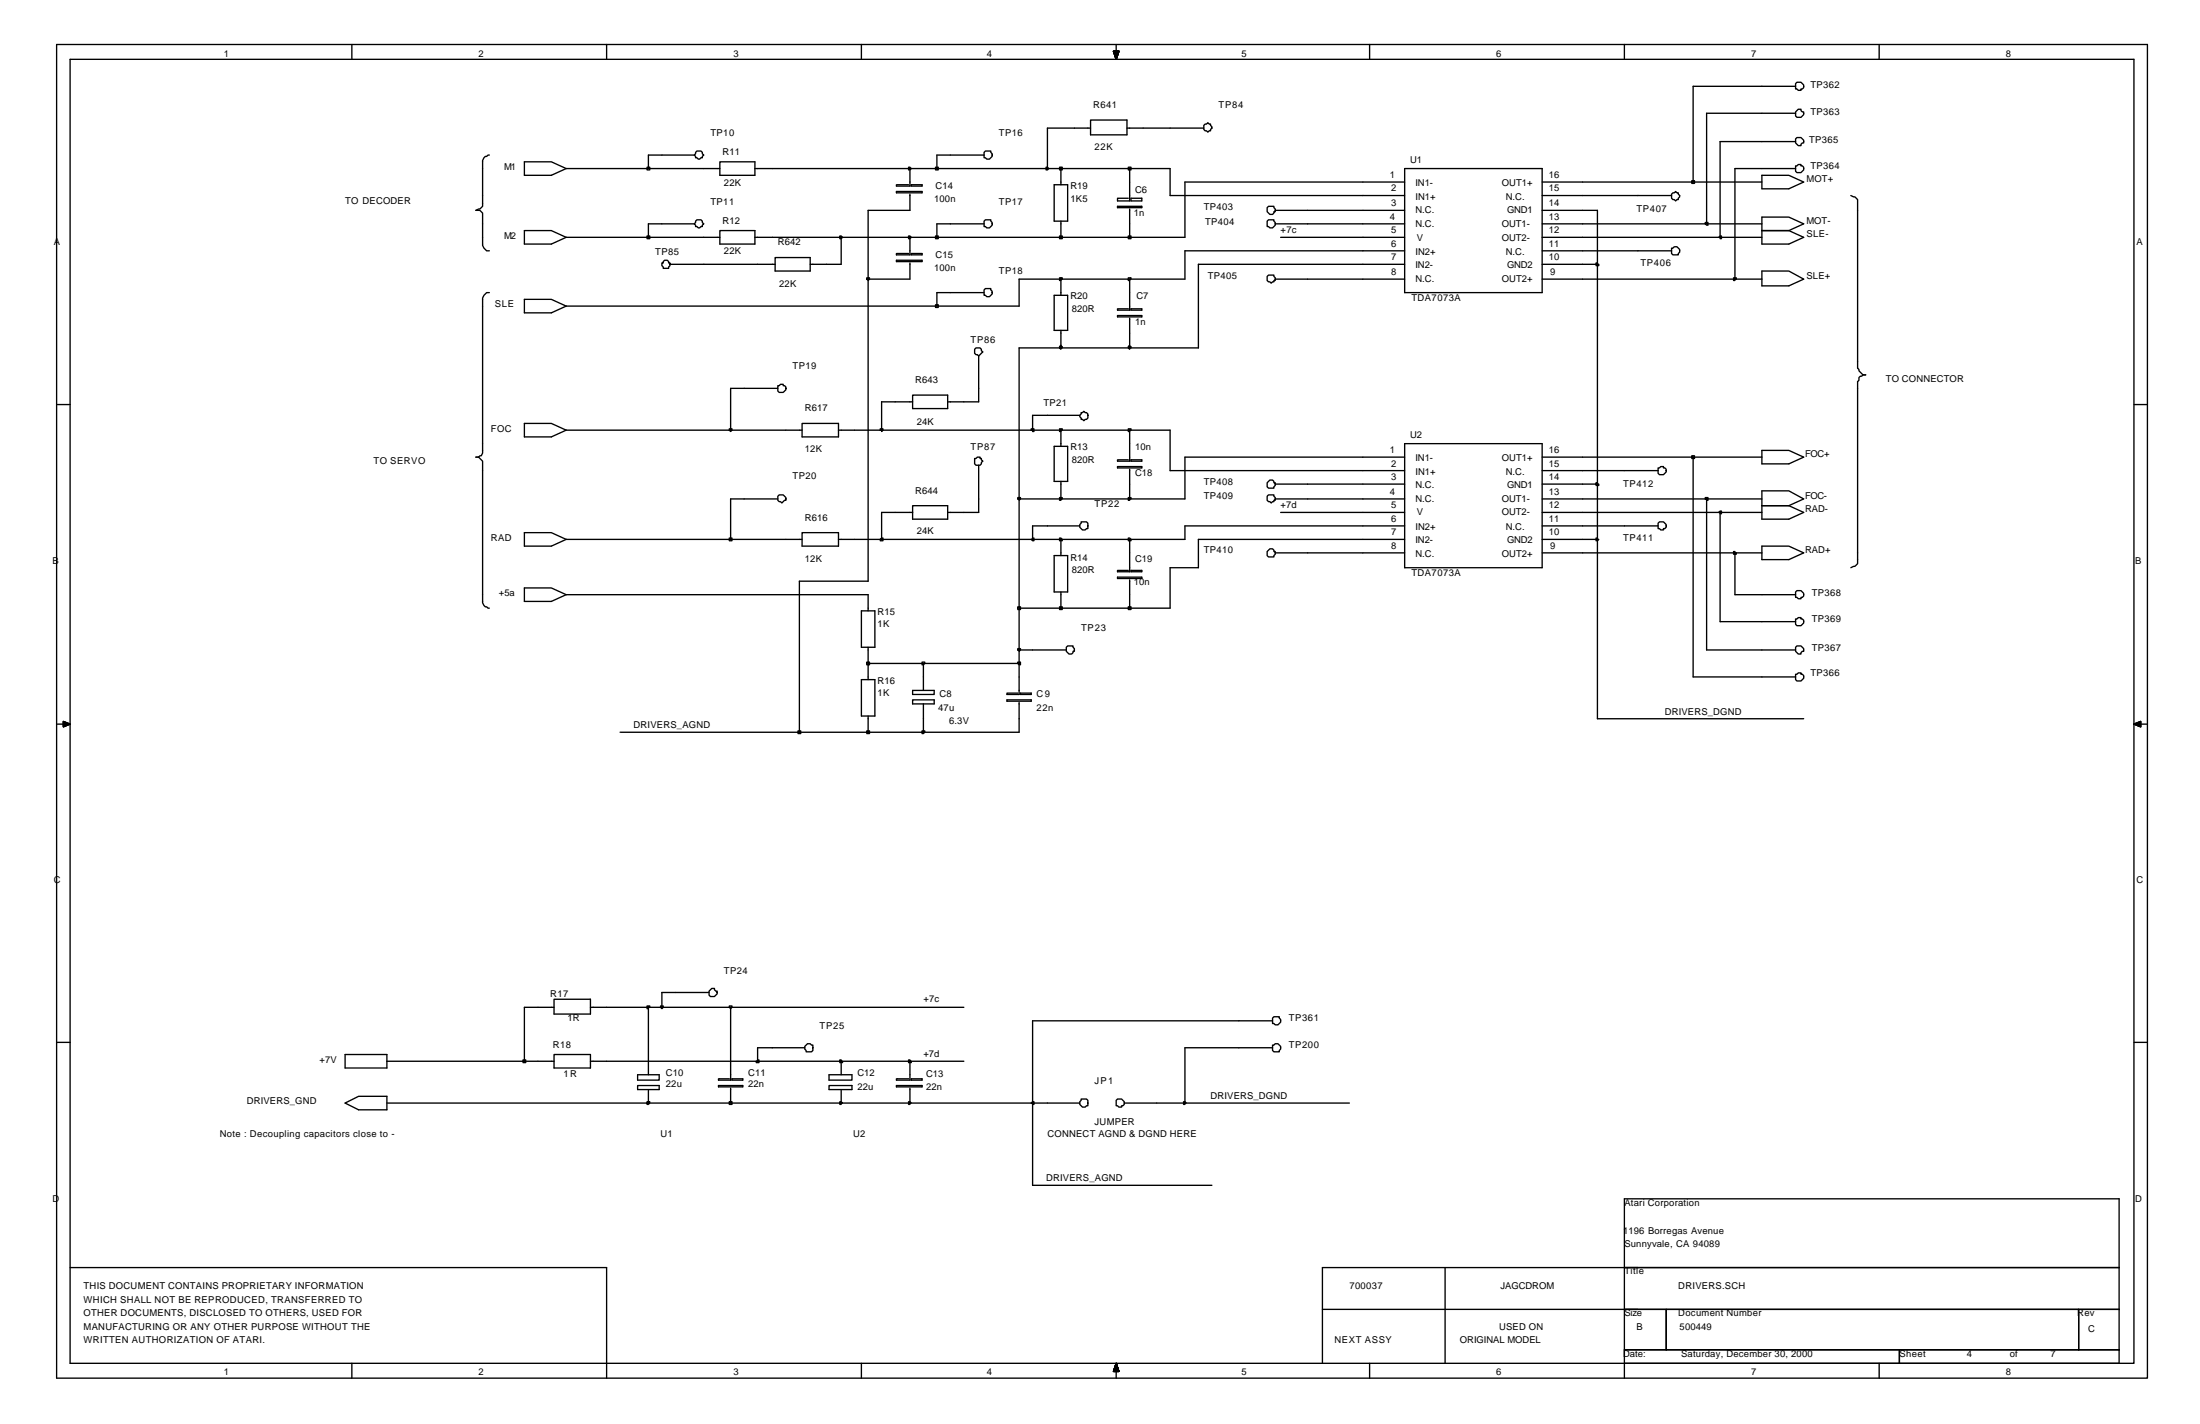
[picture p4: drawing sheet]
<svg xmlns="http://www.w3.org/2000/svg" width="432mm" height="279mm" viewBox="0 0 432 279" stroke-linecap="round" stroke-linejoin="round" font-family="sans-serif">
<g fill="none" stroke="#000" stroke-width=".26">
<path d="M11.1 8.7h410.4v261.7h-410.4zM13.8 11.6h405v255.9h-405zM69.1 8.7v2.9M119.1 8.7v2.9M169.1 8.7v2.9M219.1 8.7v2.9M268.8 8.7v2.9M318.8 8.7v2.9M352.4 16.4a.91 .91 0 0 1 1.1-.2 .91 .91 0 0 1 .5 1l-.3 .3h-.2v.2h-.5l-.3-.2h-.3zM352.4 16.9h-20.1v18.8M368.8 8.7v2.9M96 30.4l-.8 .3-.5 .8v8.5a.79 .79 0 0 1-.8 1l-.5 .3a1.06 1.06 0 0 1 1.3 1.3v5.3a1.38 1.38 0 0 0 1.1 1.3h.2"/>
<path d="M102.9 31.8h5.3l2.9 1.3-2.9 1.3h-5.3zM111.1 33.1h30.2M127 32.8h.5v.5h-.5zM136.3 30.4h-9v2.7M136.5 29.9l.3-.3h.8l.5 .8-.3 .3v.3h-.2l-.3 .2-.8-.2v-.3l-.2-.3 .2-.2zM141.3 31.8h6.9v2.6h-6.9zM148.2 33.1h60M175.9 37.6h5.1v.2h-5.1zM178.3 32.8h.3l.3 .3-.3 .2h-.3zM178.6 33.1v3.4h-2.7v-.3h2.4M178.6 38.1v3.2h-8.2v72.7h-13.5v29.7M178.9 36.2h2.1v.3h-2.1z"/>
<path d="M183.6 32.8h.5v.5h-.5zM193.1 29.9l.3-.3h1.1v.3a.75 .75 0 0 1 0 1.1 .75 .75 0 0 1-1.1 0h-.3zM193.1 30.4h-9.2v2.7M205.3 32.8h.3l.2 .3-.2 .2h-.3zM206.9 36.2h2.6v7.2h-2.6zM208 32.8h.5v.5h-.5zM208.2 33.1h21.5v5.3h46M208.2 33.1v3.1M214 23.5h7.2v3h-7.2zM214 25.1h-8.4v8M221.2 25.1h15.1M221.5 32.8h.5v.5h-.5z"/>
<path d="M221.7 33.1v6.3h-2.4v-.5h2.2M222 38.9h2.1v.5h-2.1zM236.3 24.6l.8-.5 .2 .2h.3v.3l.3 .3-.3 .8h-.3l-.2 .2-.3-.2h-.3l-.2-.3zM275.7 35.7h-43.1v10.9h-24.4M275.7 33.1h27v24.3h-27zM302.7 35.7h43.1M302.7 38.4h25.4M328.1 38.1l.8-.5 .2 .2h.3v.3l.3 .3-.3 .8h-.3l-.2 .2-.3-.2h-.3l-.2-.3zM332.1 35.5h.5v.5h-.5zM345.8 34.4h5.3l2.9 1.3-2.9 1.3h-5.3zM352.4 22a.84 .84 0 0 1 1.1-.6v.3l.2 .3h.3a.91 .91 0 0 1-.5 1 .91 .91 0 0 1-1.1-.2zM352.4 32.5h.3l.3-.2h.5v.2h.2a.74 .74 0 0 1 .3 .9 .74 .74 0 0 1-.8 .5h-.5l-.3-.3z"/>
<path d="M352.4 27.3a.91 .91 0 0 1 1.1-.3 .91 .91 0 0 1 .5 1h-.3l-.2 .3v.3a1 1 0 0 1-1.1-1.3zM352.4 33.1h-11.9v21.7M352.4 22.2h-17.4v21.7M352.4 27.8h-14.8v18.8M363.3 38.4l.5 .2a1.02 1.02 0 0 1 .8 1.4v32.2l.3 .3v.3l.8 .8h.5h-.5l-.3 .2h-.3l-.2 .3v.5l-.3 .3v34.9a.93 .93 0 0 1-.8 1.3l-.5 .3M96 57.4a.84 .84 0 0 0-1 .5l-.3 .6v30.4l-.2 .5h-.3l-.3 .3h-.5h.5l.3 .3a.84 .84 0 0 1 .5 1v27.3l.5 .8 .8 .2M102.9 58.7h5.3l2.9 1.4-2.9 1.3h-5.3zM102.9 45.2h5.3l2.9 1.4-2.9 1.3h-5.3zM111.1 46.6h30.2M127 46.3h.5v.5h-.5zM131.5 51.9v-.3h-.3v-.3a.66 .66 0 0 0-1 0v.3h-.3v.5l.3 .3v.3h1l.3-.8h20.6M136.3 43.9h-9v2.7"/>
<path d="M136.5 43.4l.3-.3h.8l.5 .8-.3 .3v.2h-.2l-.3 .3-.8-.3v-.2l-.2-.3 .2-.2zM141.3 45.2h6.9v2.7h-6.9zM148.2 46.6h60M152.1 50.5h6.9v2.7h-6.9zM164.8 46.3h.3l.3 .3-.3 .2h-.3zM165.1 46.6v5.3h-6.1M170.1 54.5h.6v.3l-.3 .2-.3-.2zM175.9 51.1h5.1v.2h-5.1zM178.3 46.3h.3l.3 .3-.3 .2h-.3zM178.6 46.6v3.4h-2.7v-.3h2.4M178.6 51.6v3.2h-8.2M178.9 49.7h2.1v.3h-2.1z"/>
<path d="M183.6 59.8h.5v.5h-.5zM183.6 46.3h.5v.5h-.5zM193.1 43.4l.3-.3h1.1v.3a.75 .75 0 0 1 0 1 .75 .75 0 0 1-1.1 0h-.3zM193.1 56.9l.3-.3h1.1v.3a.75 .75 0 0 1 0 1 .75 .75 0 0 1-1.1 0h-.3zM193.1 43.9h-9.2v2.7M193.1 57.4h-9.2v2.7M206.9 57.9h2.6v6.9h-2.6zM208 54.5h.5v.3h-.3v.2h-.2zM208 46.3h.5v.5h-.5zM208.2 54.8h-8.2v5.3h-88.9M208.2 43.4v3.2M208.2 54.8v3.1"/>
<path d="M219.3 40.5h4.8v.2h-4.8zM221.5 46.3h.5v.5h-.5zM221.5 54.5h.5v.3h-.3v.2h-.2zM221.7 54.8v6.1h-2.4v-.3h2.2M221.7 41v5.6M250.3 43.9l-.3-.8h-1l-.3 .3v1h.3a.74 .74 0 0 0 .8 .3 .74 .74 0 0 0 .5-.8h25.4M250.3 41.3l-.3-.8h-.2a.77 .77 0 0 0-1.1 .2 .77 .77 0 0 0 .3 1.1 .66 .66 0 0 0 1 0v-.3h.3v-.2h25.4M250.3 54.8l-.3-.8h-.2a.77 .77 0 0 0-1.1 .2 .77 .77 0 0 0 .3 1.1h.2l.3 .3 .3-.3h.2v-.3h.3v-.2h25.4M251.4 46.6h24.3M275.7 49.2h-43.1v5.6h-24.4M275.7 51.9h-40.5v16.4h-27M302.7 46.6h43.1"/>
<path d="M302.7 43.9h43.1M302.7 51.9h10.8M302.7 41.3h10.8v99.7h40.5M302.7 49.2h25.4M302.7 54.8h43.1M313.3 51.6h.2v.3h.3v.2h-.5zM328.1 48.7h.2a.75 .75 0 0 1 1.1 0 .75 .75 0 0 1 0 1v.3h-1.1l-.2-.3zM334.7 43.7h.5v.5h-.2l-.3-.3zM337.6 46.3h.3v.5h-.3v-.2h-.3h.3zM340.3 54.5h.5v.3h-.3v.2h-.2zM345.8 42.6h5.3l2.9 1.3-2.9 1.3h-5.3h5.3l2.9 1.4-2.9 1.3h-5.3zM345.8 53.2h5.3l2.9 1.6-2.9 1.3h-5.3z"/>
<path d="M11.1 79.4h2.7M152.7 75.7h.2l.3-.3h.5v.3h.3a.74 .74 0 0 1 .2 .8 .74 .74 0 0 1-.7 .5h-.6l-.2-.3zM152.7 76.2h-9.3v8.2M179.1 77.5h6.9v2.7h-6.9zM179.1 78.8h-6.1v5.6M191.3 68.5l.3-.2h.8l.5 .8-.8 .7-.8-.5zM192.1 69.8v9h-6.1M208 68l.2-.3v.3h.3v.3h-.3v.2l-.2-.2zM208.2 68.3h-8.2v68h-2.4v-.3h2.2M208.2 64.8v3.5M219.3 61.9h4.8v.3h-4.8zM221.5 68l.2-.3v.3h.3v.3h-.3v.2l-.2-.2z"/>
<path d="M221.7 62.4v5.9M222 60.6h2.1v.3h-2.1zM418.8 79.4h2.7M102.9 83.1h5.3l2.9 1.3-2.9 1.3h-5.3zM111.1 84.4h46.3M143.1 84.1h.6v.3l-.3 .3-.3-.3zM152.7 97.9h-9.3v7.9M152.9 97.1h.3a.94 .94 0 0 1 1.1 1.1h-.3l-.5 .5-.3-.3h-.3l-.2-.2v-.8zM157.4 83.1h7.2v2.6h-7.2zM164.6 84.4h43.6M172.8 84.1h.5v.3l-.3 .3v-.3h-.2zM179.1 99.2h6.9v2.7h-6.9z"/>
<path d="M191.3 90h.3l.2-.3h.6v.3h.2v.2l.3 .3-.3 .3a.67 .67 0 0 1-.8 .5 .67 .67 0 0 1-.5-.8zM192.1 91.3v9.2h-6.1M199.8 97.6h.5v.3l-.3 .3v-.3h-.2zM200 97.9h8.2M202.4 84.1h.5v.6h-.2v-.3h-.3zM206.9 87.6h2.6v6.9h-2.6zM208 97.6h.5v.3h-.3v.3h-.2zM208 84.1h.5v.3h-.3v.3h-.2zM208.2 84.4h21.5v7.9h46M208.2 84.4v3.2M208.2 94.5v3.4M211.9 81.5h-9.2v2.9"/>
<path d="M212.2 81h.3l.2-.3 .3 .3h.3l.2 .2v.8l-.8 .5-.2-.2h-.3v-.3l-.3-.2zM219.3 91.5h4.8v.3h-4.8zM221.5 84.1h.5v.3h-.3v.3h-.2zM221.5 97.6h.5v.3h-.3v.3h-.2zM221.7 84.4v6.1h-2.4v-.3h2.2M221.7 92.1v5.8M222 90.2h2.1v.3h-2.1zM250.3 95v-.3h-.3v-.2a.74 .74 0 0 0-.8-.3 .74 .74 0 0 0-.5 .8v.5l.3 .3h1l.3-.8h25.4M250.3 97.9l-.3-.8h-.2a.77 .77 0 0 0-1.1 .3 .77 .77 0 0 0 .3 1h.2l.3 .3 .3-.3h.2v-.2h.3v-.3h25.4M275.7 89.7h-43.1v8.2h-24.4M275.7 87h27v24.4h-27zM302.7 97.9h43.1"/>
<path d="M302.7 89.7h43.1M302.7 92.3h22.7M302.7 95h10.8M313.3 94.7h.2v.3h.3v.2h-.5zM325.4 91.8h.3l.3-.3h.5v.3h.3a.74 .74 0 0 1 .2 .9 .74 .74 0 0 1-.8 .4h-.5l-.3-.2zM332.1 89.4h.5v.6h-.5zM332.3 89.7v43.1h20.1M334.7 97.6h.5v.6h-.2v-.3h-.3zM335 97.9v29.6h17.4M345.8 88.4h5.3l2.9 1.3-2.9 1.3h-5.3zM345.8 96.3h5.3l2.9 1.6-2.9 1.3h-5.3h5.3l2.9 1.3-2.9 1.4h-5.3zM102.9 104.5h5.3l2.9 1.3-2.9 1.4h-5.3z"/>
<path d="M102.9 115.4h5.3l2.9 1.3-2.9 1.3h-5.3zM111.1 105.8h46.3M111.1 116.7h59.3v3.2M143.1 105.6h.6v.5h-.6zM157.4 104.5h7.2v2.7h-7.2zM164.6 105.8h43.6M169.1 119.9h2.6v7.1h-2.6zM172.8 105.8l.2-.2h.3v.5h-.5zM179.1 100.5h-6.1v5.3M199.8 119.1h.5v.5h-.5zM200 119.3h8.2M202.4 105.8h.3v-.2h.2v.5h-.2z"/>
<path d="M206.9 109h2.6v7.2h-2.6zM208 119.1h.5v.5h-.5zM208 105.6h.2l.3 .2v.3h-.5zM208.2 105.8v3.2M208.2 116.2v3.1M211.9 103.2h-9.2v2.6M212.2 102.4h1.1l.2 .3v1h-.2a.75 .75 0 0 1-1.1 0 .75 .75 0 0 1 0-1zM219.3 113.2h4.8v.3h-4.8zM221.5 105.6h.2l.3 .2v.3h-.5zM221.5 119.1h.5v.5h-.5zM221.7 105.8v6.4h-2.4v-.3h2.2M221.7 113.8v5.5"/>
<path d="M222 111.9h2.1v.3h-2.1zM250.3 108.5v-.3h-.3v-.3a.74 .74 0 0 0-.8-.2 .74 .74 0 0 0-.5 .8v.5l.3 .3h1l.3-.8h25.4M251.4 100.5h24.3M275.7 103.2h-43.1v2.6h-24.4M275.7 105.8h-40.5v5.6h-5.5v7.9h-21.5M302.7 105.8h10.8M302.7 103.2h22.7M302.7 100.5h43.1M302.7 108.5h43.1M313.3 105.6h.2v.2h.3l-.3 .3h-.2zM325.4 102.7a.91 .91 0 0 1 1.1-.3 .91 .91 0 0 1 .5 1.1l-.2 .2h-.3v.3h-.5l-.3-.3h-.3zM337.6 100.3h.3v.5h-.3v-.3h-.3z"/>
<path d="M337.6 100.5v21.5h14.8M340.3 108.2h.2v.3h.3v.2h-.5zM340.5 108.5v8.2h11.9M345.8 107.2h5.3l2.9 1.3-2.9 1.3h-5.3zM352.4 116.2a.91 .91 0 0 1 1.1-.3 .91 .91 0 0 1 .5 1l-.3 .3h-.2v.3h-.5l-.3-.3h-.3zM169.1 133.3h2.6v7.2h-2.6zM170.1 129.9h.6v.5h-.6zM170.4 127v6.3M170.4 130.2h29.6M179.1 137.3h4.3v.8h-4.3zM179.1 135.5h4.3v.8h-4.3zM181 129.9h.5v.3l-.3 .2h-.2z"/>
<path d="M181.2 130.2v5.3M181.2 138.1v5.6M197.6 137.3h4.8v.3h-4.8zM199.8 127.3h.5v.2l-.3 .3v-.3h-.2zM199.8 129.9h.5v.5h-.3l-.2-.2zM200 137.8v5.9h-78.3M200 127.5h9.3M200.3 136h2.1v.3h-2.1zM209.3 127l.2-.3h1.1v.3l.3 .3v.5h-.3v.3a.74 .74 0 0 1-.9 .2 .74 .74 0 0 1-.4-.8zM352.4 127a.91 .91 0 0 1 1.1-.2 .91 .91 0 0 1 .5 1h-.3l-.2 .3v.2a1 1 0 0 1-1.1-1.3zM352.4 132.3h.3l.3-.3h.5v.3h.2a.74 .74 0 0 1 .3 .9 .74 .74 0 0 1-.8 .4h-.5l-.3-.3zM352.4 121.4h.3l.3-.2h.5v.2h.2a.74 .74 0 0 1 .3 .9 .74 .74 0 0 1-.8 .5h-.5l-.3-.3z"/>
<path d="M11.1 142.1h2.7M156.6 143.4h.6v.5h-.6zM170.1 143.4h.6v.5h-.6zM170.4 140.5v3.2M181 143.4h.5v.3l-.3 .2h-.2zM418.8 142.1h2.7M108.7 196.1h7.2v2.9h-7.2zM108.7 197.6h-5.8v10.6M115.9 197.6h73.3M127 197.4h.5v.2h-.2v.3h-.3zM127.3 197.6v13.3M129.6 197.4h.6v.2l-.3 .3-.3-.3z"/>
<path d="M139.2 194.7h-9.3v2.9M139.4 194.2l.3-.3h.5v.3l.3 .3h.3a.91 .91 0 0 1-.5 1 .91 .91 0 0 1-1.1-.2v-.8zM143.1 197.4h.6v.2l-.3 .3-.3-.3zM143.4 197.6v14.3h-2.4v-.2h2.1M249.8 199.8l.2-.3h1.1v.3a.75 .75 0 0 1 0 1 .75 .75 0 0 1-1.1 0h-.2zM11.1 204.5h2.7M67.7 216.4l2.7-1.3h5.5v2.7h-5.5zM67.7 206.9h8.2v2.6h-8.2zM75.9 208.2h32.8M102.7 208h.5v.5h-.5zM108.7 206.9h7.2v2.6h-7.2zM115.9 208.2h73.3"/>
<path d="M125.1 213h4.3v.8h-4.3zM125.1 210.9h4.3v1h-4.3zM127 216.2h.5v.2l-.2 .3h-.3zM127.3 213.8v2.6M141 213h4.8v.3h-4.8zM143.1 216.2h.6v.5h-.6zM143.4 213.5v2.9M143.7 211.7h2.1v.2h-2.1zM148.7 208h.3v.5h-.6v-.3h.3zM158 205.6h-9.3v2.6M158.5 204.8h.5l.3 .3h.2v1l-.2 .3h-1.1v-.3a.78 .78 0 0 1 .3-1.3zM162.7 213h4.5v.8h-4.5z"/>
<path d="M162.7 210.9h4.5v1h-4.5zM164.8 208h.3v.2h.3v.3h-.6zM164.8 216.2h.3l.3 .2h-.3v.3h-.3zM165.1 208.2v2.7M165.1 213.8v2.6M175.9 213h5.1v.3h-5.1zM178.3 208h.3v.2h.3v.3h-.6zM178.3 216.2h.3l.3 .2h-.3v.3h-.3zM178.6 208.2v3.7h-2.7v-.2h2.4M178.6 213.5v2.9M178.9 211.7h2.1v.2h-2.1zM202.4 216.4l.3-.2h.2v.5h-.2v-.3z"/>
<path d="M211.9 216.4h-9.2v16.2h35.2M212.2 215.6h1.1l.2 .3v1.1h-.2a.75 .75 0 0 1-1.1 0 .75 .75 0 0 1 0-1.1zM220.7 216.4a.89 .89 0 0 0-.6-.8 .89 .89 0 0 0-1 .3v1.1h.2l.3 .2h.5v-.2h.3l.3-.3v-.3h44.1M232.3 216.2h.3l.2 .2h-.2v.3h-.3zM249.8 205.1h.2a.75 .75 0 0 1 1.1 0 .75 .75 0 0 1 0 1v.3h-1.1l-.2-.3zM249.8 200.3h-47.1v16.1h-126.8M249.8 205.6h-17.2v10.8M418.8 204.5h2.7M13.8 248.7h105.3v21.7M259.6 256.9h156.3M283.6 248.7v18.8M327 256.9v7.9"/>
<path d="M408 256.9v7.9M415.9 248.7h-156.3v18.8M69.1 267.5v2.9M169.1 267.5v2.9M219.1 267.5v2.9M268.8 267.5v2.9M318.8 267.5h97.1v-32.3h-97.1v35.2M318.8 264.8h97.1M368.8 267.5v2.9M372.8 264.8v2.7"/>
</g>
<g fill="#000" stroke="#000" stroke-width=".26">
<path d="M218.5 10.1h1.1l-.5 1.5z" fill-rule="evenodd"/>
<path d="M218.5 10.1h1.1l-.5 1.5z" fill-rule="evenodd"/>
<path d="M218.5 10.1h1.1l-.5 1.5z" fill-rule="evenodd"/>
<path d="M218.5 10.1h1.1l-.5 1.5z" fill-rule="evenodd"/>
<path d="M218.5 10.1h1.1l-.5 1.5z" fill-rule="evenodd"/>
<path d="M218.5 10.1h1.1l-.5 1.5z" fill-rule="evenodd"/>
<path d="M218.5 10.1h1.1l-.5 1.5z" fill-rule="evenodd"/>
<path d="M12.4 141.6l1.4 .5-1.4 .5z" fill-rule="evenodd"/>
<path d="M12.4 141.6l1.4 .5-1.4 .5z" fill-rule="evenodd"/>
<path d="M12.4 141.6l1.4 .5-1.4 .5z" fill-rule="evenodd"/>
<path d="M418.8 142.1l1.4-.5v1z" fill-rule="evenodd"/>
<path d="M418.8 142.1l1.4-.5v1z" fill-rule="evenodd"/>
<path d="M418.8 142.1l1.4-.5v1z" fill-rule="evenodd"/>
<path d="M219.1 267.5l.5 1.6h-1.1z" fill-rule="evenodd"/>
<path d="M219.1 267.5l.5 1.6h-1.1z" fill-rule="evenodd"/>
<path d="M219.1 267.5l.5 1.6h-1.1z" fill-rule="evenodd"/>
<path d="M219.1 267.5l.5 1.6h-1.1z" fill-rule="evenodd"/>
<path d="M219.1 267.5l.5 1.6h-1.1z" fill-rule="evenodd"/>
<path d="M219.1 267.5l.5 1.6h-1.1z" fill-rule="evenodd"/>
<path d="M219.1 267.5l.5 1.6h-1.1z" fill-rule="evenodd"/>
</g>
<g font-size="1.9">
<text x="43.9" y="11.1">1</text>
<text x="93.9" y="11.1">2</text>
<text x="143.9" y="11.1">3</text>
<text x="193.7" y="11.1">4</text>
<text x="243.7" y="11.1">5</text>
<text x="293.7" y="11.1">6</text>
<text x="343.7" y="11.1">7</text>
<text x="393.7" y="11.1">8</text>
<text x="355.3" y="17.2">TP362</text>
<text x="214.6" y="21.2">R641</text>
<text x="239.2" y="21.2">TP84</text>
<text x="355.3" y="22.5">TP363</text>
<text x="139.4" y="26.7">TP10</text>
<text x="196.1" y="26.7">TP16</text>
<text x="214.8" y="29.4">22K</text>
<text x="355.1" y="28">TP365</text>
<text x="99" y="33.3">M1</text>
<text x="141.8" y="30.4">R11</text>
<text x="272.8" y="34.9">1</text>
<text x="276.8" y="32">U1</text>
<text x="304" y="34.9">16</text>
<text x="354.5" y="35.7">MOT+</text>
<text x="355.3" y="33.1">TP364</text>
<text x="67.7" y="40">TO DECODER</text>
<text x="139.4" y="40.2">TP11</text>
<text x="142.1" y="36.5">22K</text>
<text x="183.4" y="39.7">100n</text>
<text x="183.6" y="37">C14</text>
<text x="196.1" y="40.2">TP17</text>
<text x="210.1" y="37">R19</text>
<text x="210.1" y="39.7">1K5</text>
<text x="222.8" y="37.8">C6</text>
<text x="236.3" y="41.3">TP403</text>
<text x="273" y="37.6">2</text>
<text x="273" y="40.5">3</text>
<text x="277.8" y="36.5">IN1-</text>
<text x="277.8" y="39.2">IN1+</text>
<text x="277.8" y="41.8">N.C.</text>
<text x="294.7" y="36.5">OUT1+</text>
<text x="295.5" y="39.2">N.C.</text>
<text x="295.8" y="41.8">GND1</text>
<text x="304" y="37.6">15</text>
<text x="304" y="40.5">14</text>
<text x="321.2" y="41.5">TP407</text>
<text x="99" y="46.8">M2</text>
<text x="141.8" y="43.9">R12</text>
<text x="222.5" y="42.3">1n</text>
<text x="236.5" y="44.2">TP404</text>
<text x="251.4" y="45.8">+7c</text>
<text x="272.8" y="43.1">4</text>
<text x="273" y="45.8">5</text>
<text x="277.8" y="44.4">N.C.</text>
<text x="278.1" y="47.4">V</text>
<text x="294.7" y="44.4">OUT1-</text>
<text x="294.7" y="47.4">OUT2-</text>
<text x="304" y="43.1">13</text>
<text x="304" y="45.8">12</text>
<text x="354.5" y="43.9">MOT-</text>
<text x="354.5" y="46.6">SLE-</text>
<text x="10.6" y="48.2">A</text>
<text x="128.6" y="50">TP85</text>
<text x="142.1" y="49.7">22K</text>
<text x="152.7" y="48.2">R642</text>
<text x="183.4" y="53.2">100n</text>
<text x="183.6" y="50.5">C15</text>
<text x="196.1" y="53.7">TP18</text>
<text x="273" y="48.4">6</text>
<text x="273" y="51.1">7</text>
<text x="273" y="54">8</text>
<text x="277.8" y="50">IN2+</text>
<text x="277.8" y="52.7">IN2-</text>
<text x="295.5" y="50">N.C.</text>
<text x="295.8" y="52.7">GND2</text>
<text x="304" y="48.4">11</text>
<text x="304" y="51.1">10</text>
<text x="304.3" y="54">9</text>
<text x="322" y="52.1">TP406</text>
<text x="419.4" y="48.2">A</text>
<text x="152.9" y="56.4">22K</text>
<text x="210.1" y="58.7">R20</text>
<text x="223" y="58.7">C7</text>
<text x="237.1" y="54.8">TP405</text>
<text x="277" y="59">TDA7073A</text>
<text x="277.8" y="55.3">N.C.</text>
<text x="294.7" y="55.3">OUT2+</text>
<text x="354.5" y="54.8">SLE+</text>
<text x="97.1" y="60.3">SLE</text>
<text x="210.3" y="61.1">820R</text>
<text x="222.8" y="63.8">1n</text>
<text x="190.5" y="67.2">TP86</text>
<text x="155.6" y="72.5">TP19</text>
<text x="179.7" y="75.1">R643</text>
<text x="370.2" y="74.9">TO CONNECTOR</text>
<text x="158" y="80.7">R617</text>
<text x="179.9" y="83.3">24K</text>
<text x="204.8" y="79.6">TP21</text>
<text x="96.3" y="84.7">FOC</text>
<text x="158" y="88.6">12K</text>
<text x="190.5" y="88.4">TP87</text>
<text x="210.1" y="88.4">R13</text>
<text x="222.8" y="88.4">10n</text>
<text x="272.8" y="88.9">1</text>
<text x="276.8" y="86">U2</text>
<text x="304" y="88.9">16</text>
<text x="354.3" y="89.7">FOC+</text>
<text x="73.3" y="91">TO SERVO</text>
<text x="155.6" y="93.9">TP20</text>
<text x="210.3" y="90.8">820R</text>
<text x="222.8" y="93.4">C18</text>
<text x="236.3" y="95.2">TP408</text>
<text x="273" y="91.5">2</text>
<text x="273" y="94.2">3</text>
<text x="277.8" y="90.5">IN1-</text>
<text x="277.8" y="93.1">IN1+</text>
<text x="277.8" y="95.8">N.C.</text>
<text x="294.7" y="90.5">OUT1+</text>
<text x="295.5" y="93.1">N.C.</text>
<text x="295.8" y="95.8">GND1</text>
<text x="304" y="91.5">15</text>
<text x="304" y="94.2">14</text>
<text x="318.6" y="95.5">TP412</text>
<text x="179.7" y="96.8">R644</text>
<text x="214.8" y="99.5">TP22</text>
<text x="236.3" y="97.9">TP409</text>
<text x="251.4" y="99.7">+7d</text>
<text x="272.8" y="97.1">4</text>
<text x="273" y="99.7">5</text>
<text x="277.8" y="98.4">N.C.</text>
<text x="278.1" y="101.1">V</text>
<text x="294.7" y="98.4">OUT1-</text>
<text x="294.7" y="101.1">OUT2-</text>
<text x="304" y="97.1">13</text>
<text x="304" y="99.7">12</text>
<text x="354.3" y="97.9">FOC-</text>
<text x="354.3" y="100.5">RAD-</text>
<text x="96.3" y="106.1">RAD</text>
<text x="158" y="102.1">R616</text>
<text x="179.9" y="104.8">24K</text>
<text x="273" y="102.4">6</text>
<text x="273" y="105">7</text>
<text x="273" y="107.7">8</text>
<text x="277.8" y="104">IN2+</text>
<text x="277.8" y="106.6">IN2-</text>
<text x="295.5" y="104">N.C.</text>
<text x="295.8" y="106.6">GND2</text>
<text x="304" y="102.4">11</text>
<text x="304" y="105">10</text>
<text x="304.3" y="107.7">9</text>
<text x="318.6" y="106.1">TP411</text>
<text x="10.3" y="110.6">B</text>
<text x="158" y="110.3">12K</text>
<text x="210.1" y="110.1">R14</text>
<text x="210.3" y="112.4">820R</text>
<text x="222.8" y="110.3">C19</text>
<text x="236.3" y="108.5">TP410</text>
<text x="277" y="113">TDA7073A</text>
<text x="277.8" y="109.3">N.C.</text>
<text x="294.7" y="109.3">OUT2+</text>
<text x="354.3" y="108.5">RAD+</text>
<text x="419.1" y="110.6">B</text>
<text x="97.9" y="116.9">+5a</text>
<text x="222.5" y="114.8">10n</text>
<text x="355.6" y="116.9">TP368</text>
<text x="172.2" y="120.7">R15</text>
<text x="172.2" y="123">1K</text>
<text x="212.2" y="123.8">TP23</text>
<text x="355.6" y="122">TP369</text>
<text x="355.6" y="127.8">TP367</text>
<text x="172.2" y="134.1">R16</text>
<text x="172.2" y="136.5">1K</text>
<text x="184.4" y="136.8">C8</text>
<text x="203.5" y="136.8">C9</text>
<text x="355.3" y="132.6">TP366</text>
<text x="124.4" y="142.9">DRIVERS_AGND</text>
<text x="184.1" y="139.4">47u</text>
<text x="186.3" y="142.1">6.3V</text>
<text x="203.5" y="139.4">22n</text>
<text x="326.8" y="140.2">DRIVERS_DGND</text>
<text x="10.6" y="173.3">C</text>
<text x="419.4" y="173.3">C</text>
<text x="142.1" y="191">TP24</text>
<text x="107.9" y="195.5">R17</text>
<text x="181.2" y="196.6">+7c</text>
<text x="111.4" y="200.3">1R</text>
<text x="160.9" y="201.9">TP25</text>
<text x="252.9" y="200.3">TP361</text>
<text x="62.7" y="208.5">+7V</text>
<text x="108.5" y="205.6">R18</text>
<text x="181.2" y="207.4">+7d</text>
<text x="252.9" y="205.6">TP200</text>
<text x="110.6" y="211.4">1R</text>
<text x="130.7" y="211.1">C10</text>
<text x="130.7" y="213.3">22u</text>
<text x="146.8" y="211.1">C11</text>
<text x="146.8" y="213.3">22n</text>
<text x="168.3" y="211.1">C12</text>
<text x="168.3" y="213.8">22u</text>
<text x="181.8" y="211.4">C13</text>
<text x="181.8" y="213.8">22n</text>
<text x="214.8" y="212.7">JP1</text>
<text x="237.6" y="215.6">DRIVERS_DGND</text>
<text x="48.4" y="216.7">DRIVERS_GND</text>
<text x="214.8" y="220.7">JUMPER</text>
<text x="43.1" y="223">Note : Decoupling capacitors close to -</text>
<text x="129.6" y="223">U1</text>
<text x="167.5" y="223">U2</text>
<text x="205.6" y="223">CONNECT AGND &amp; DGND HERE</text>
<text x="205.3" y="231.8">DRIVERS_AGND</text>
<text x="10.3" y="235.7">D</text>
<text x="318.8" y="236.5">Atari Corporation</text>
<text x="419.1" y="235.7">D</text>
<text x="318.6" y="242.1">1196 Borregas Avenue</text>
<text x="318.8" y="244.7">Sunnyvale, CA 94089</text>
<text x="318.8" y="250">Title</text>
<text x="16.4" y="252.9">THIS DOCUMENT CONTAINS PROPRIETARY INFORMATION</text>
<text x="16.4" y="255.6">WHICH SHALL NOT BE REPRODUCED, TRANSFERRED TO</text>
<text x="264.8" y="252.9">700037</text>
<text x="294.5" y="252.9">JAGCDROM</text>
<text x="329.4" y="252.9">DRIVERS.SCH</text>
<text x="16.4" y="258.2">OTHER DOCUMENTS, DISCLOSED TO OTHERS, USED FOR</text>
<text x="16.4" y="260.9">MANUFACTURING OR ANY OTHER PURPOSE WITHOUT THE</text>
<text x="16.4" y="263.5">WRITTEN AUTHORIZATION OF ATARI.</text>
<text x="261.9" y="263.5">NEXT ASSY</text>
<text x="286.5" y="263.5">ORIGINAL MODEL</text>
<text x="294.2" y="260.9">USED ON</text>
<text x="318.8" y="258.2">Size</text>
<text x="321.2" y="260.9">B</text>
<text x="329.4" y="258.2">Document Number</text>
<text x="329.7" y="260.9">500449</text>
<text x="407.7" y="258.2">Rev</text>
<text x="409.8" y="261.4">C</text>
<text x="43.9" y="269.9">1</text>
<text x="93.9" y="269.9">2</text>
<text x="143.9" y="269.9">3</text>
<text x="193.7" y="269.9">4</text>
<text x="243.7" y="269.9">5</text>
<text x="293.7" y="269.9">6</text>
<text x="318.6" y="266.2">Date:</text>
<text x="329.9" y="266.2">Saturday, December 30, 2000</text>
<text x="343.7" y="269.9">7</text>
<text x="372.8" y="266.2">Sheet</text>
<text x="386" y="266.2">4</text>
<text x="393.7" y="269.9">8</text>
<text x="394.5" y="266.2">of</text>
<text x="402.4" y="266.2">7</text>
</g>
</svg>
